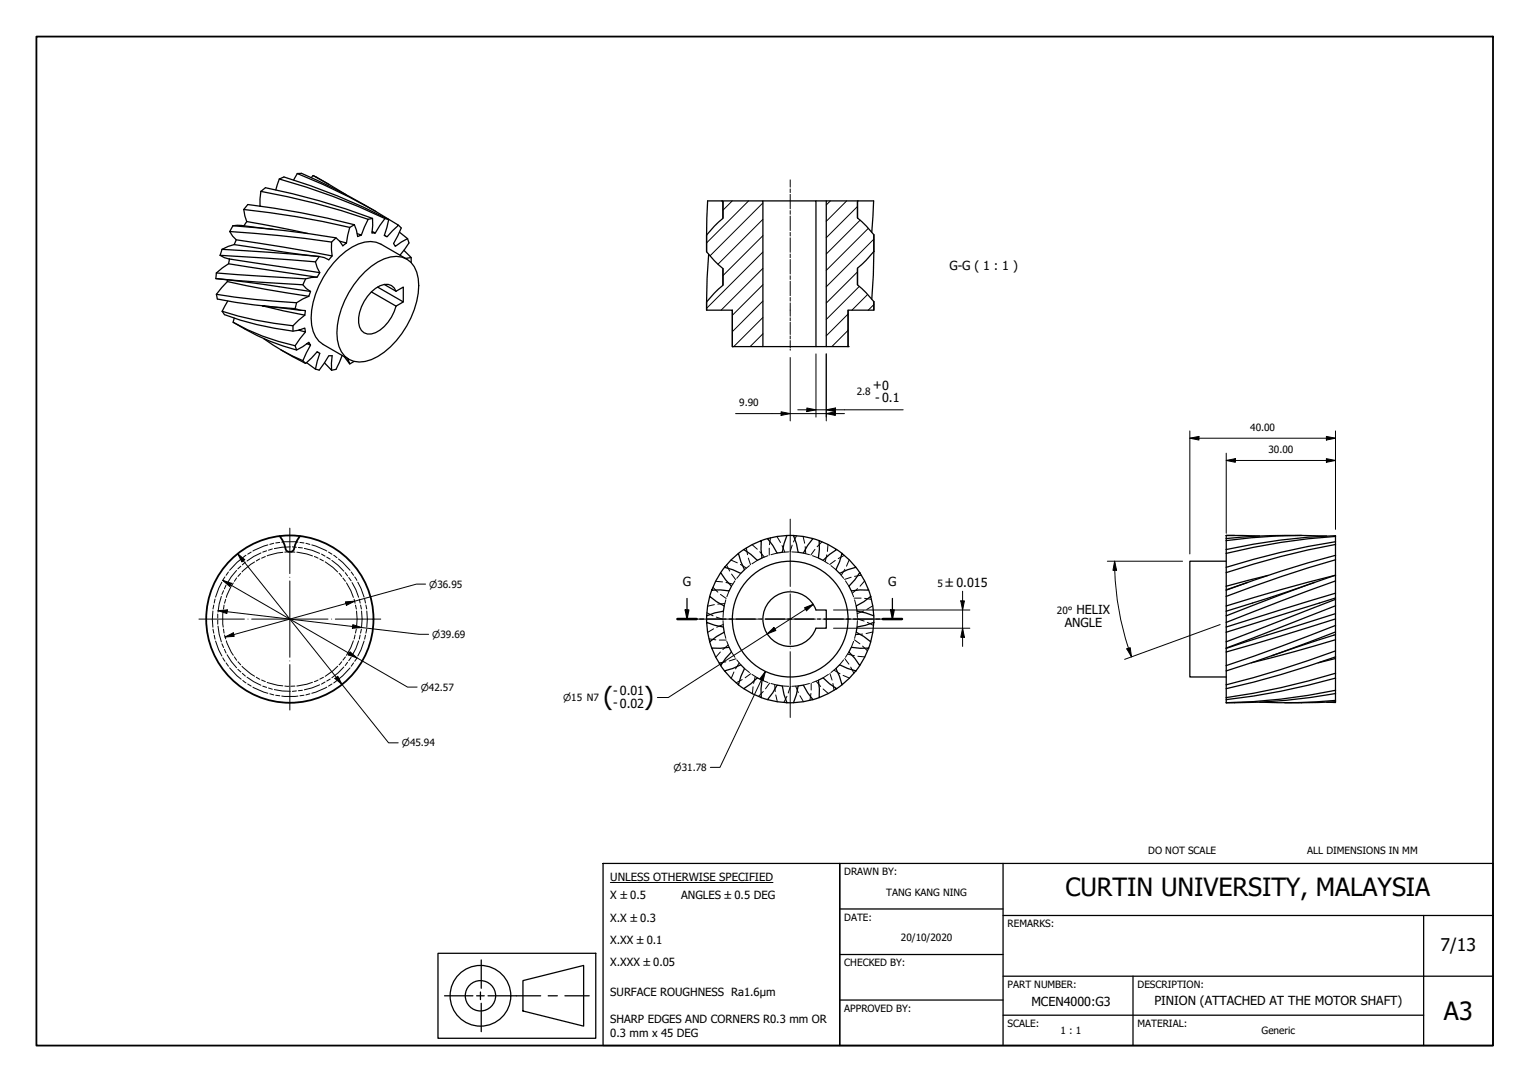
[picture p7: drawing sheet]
<svg xmlns="http://www.w3.org/2000/svg" width="420mm" height="297mm" viewBox="0 0 420 297" stroke-linecap="round" stroke-linejoin="round" font-family="sans-serif">
<!-- layer: Hatch (ISO) -->
<g fill="none" stroke="#000" stroke-width=".27">
<path d="M201.1 55.2l-2.6 2.5M205.6 55.2l-11.6 11.5M209.5 55.7l-14.5 14.5M228 55.2l-1.1 1.1M232.5 55.2l-5.6 5.6M235.5 56.7l-8.6 8.6M209.5 78.2l-8.4 8.4M209.5 73.7l-11.5 11.4M209.5 69.2l-15.5 15.5M209.5 64.7l-11 11M209.5 60.2l-12.3 12.3M235.5 74.6l-8.6 8.6"/>
<path d="M236 78.6l-9.1 9.1M236.2 60.4l-9.3 9.3M238.4 62.7l-11.5 11.5M240 65.7l-13.1 13M209.5 91.6l-3.5 3.6M209.5 87.1l-8 8.1M209.5 82.7l-8.4 8.3M232.9 90.7l-4.5 4.5M232.9 86.2l-6 6M238.3 80.8l-4.4 4.3M240 83.6l-1.6 1.5"/>
</g>
<!-- layer: Hidden (ISO) -->
<g fill="none" stroke="#000" stroke-width=".27">
<path d="M196.5 159.6l1.9 .2M199.4 159.9l1.8 .4M199.5 155.1l.9 1.7M200.7 153.8l1.8 .7M200.9 157.6l1.1 1.5M201.8 159.5l-.9 1.4M203.3 154.9l1.7 1M203.4 157.4l-1.1 1.4M205 150.4l.3 1.9M205.5 153.2l.6 1.8M205.8 155.3l-1.3 1.1M206.5 149.5l1.5 1.3"/>
<path d="M208 153.8l-1.5 1M208.6 151.5l1.3 1.4M210.9 152.5l-1.6 .7M211.2 150.5v1.9M211.6 147.6l-.3 1.9M213.4 147.3l.9 1.6M213.4 151.8l-1.7 .5M214.8 149.8l.7 1.7M216.6 151.5l-1.8 .1M217.4 151.5l1.8 .1M217.5 149.7l-.5 1.8M218.7 147.1l-.8 1.7"/>
<path d="M220.5 147.3l.5 1.8M220.6 151.8l1.7 .5M221.1 150.1l.2 1.9M223.1 152.5l1.6 .7M223.8 150.8l-1.1 1.6M225.7 148.7l-1.3 1.4M226 153.8l1.5 1M227.1 152.3l-.5 1.9M227.4 149.5l-.2 1.9M228.2 155.3l1.3 1.1M229.4 153.9l-1.6 1.1M230.6 157.4l1.1 1.4"/>
<path d="M231.9 152.5l-1.7 .8M232 156.3l-1 1.6M232.2 159.5l.9 1.4M233.2 153.7l-.7 1.7M233.7 158.5l-1.8 .6M236.6 157.9l-1.9 .3M237.4 159.5l-1.2 1.4M194.1 168.2l1.7 .9M194.7 175.4l1.9 .3M195.8 161.2l1.3 1.4M196 172.6l-1.7 1M196.2 166l-1.9 .4"/>
<path d="M196.7 169.4l1.8 .6M197.8 179l-1.2 1.4M197.9 163.2l1.5 1.1M198.6 170.4l.1 1.7M198.6 171.5l-1.8 .7M198.7 167.8l-.1 1.7M198.9 173.6l.4 1.6M199 165.7l-1.9 .1M199.3 164.7l-.4 1.7M199.4 175.7h-1.9M199.6 176.1l.6 1.6M200 177.1l-1.5 1.2"/>
<path d="M200.2 162.2l-.6 1.6M200.9 179l.9 1.5M232.8 179.6l1.8 .4M233.1 179l-.9 1.5M233.8 162.2l.6 1.6M234.4 176.1l-.6 1.6M234.6 175.6l1.5 1.1M234.7 164.7l.4 1.7M235.1 173.6l-.4 1.6M235.3 167.8l.2 1.7M235.5 170.4l-.1 1.7M235.5 169.9l1.8 .6"/>
<path d="M235.5 161.6l-1.4 1.2M236.5 164.2h-1.9M236.9 177.4l1.3 1.3M236.9 174.1l-1.9 .1M237.2 167.7l-1.8 .8M237.4 164.3l1.9 .2M238.2 170.9l1.7 .8M239.7 166.3l-1.7 1M239.7 173.5l-1.9 .4M199.3 181.7l-1.9 .3M201.5 184.5l-.7 1.7M202.1 180.9l-1.8 .6"/>
<path d="M202.3 181.2l1.1 1.3M203 182l-1 1.6M203.8 186.6l-1.7 .9M204.5 183.5l1.3 1.1M206.2 184.9l-1.6 1.2M206.5 185.1l1.5 1M206.8 188.5l-.2 2M207.4 185.7l-.5 1.9M209.3 186.7l1.6 .7M209.6 189.8l-1.3 1.4M211.3 187.5l-1.1 1.6M211.7 187.6l1.7 .5"/>
<path d="M212.7 187.9l.2 1.9M213 190.8l.5 1.9M214.8 188.3l1.8 .1M216.1 191.1l-.8 1.8M217 188.4l-.5 1.9M218.5 188.4l.7 1.7M219.2 188.3l-1.8 .1M219.7 191l1 1.6M222.3 187.6l-1.7 .5M222.7 190.4l-.3 1.9M222.8 187.5v1.9M224.1 187l1.3 1.5"/>
<path d="M224.7 186.7l-1.6 .7M226 189.1l1.5 1.3M227.5 185.1l-1.5 1M227.9 184.9l.6 1.8M228.7 187.6l.4 1.9M229 184l1.7 1M229.5 183.5l-1.3 1.1M231.5 185.4l1.8 .8M231.7 181.2l-1.1 1.3M232 180.8l1.1 1.5M233.6 183.1l.9 1.7M235.6 180.2l1.9 .1"/>
</g>
<!-- layer: Visible (ISO) -->
<g fill="none" stroke="#000" stroke-width=".35">
<path d="M66.9 57.5l.9 3.3-.8 1.2M66.9 57.5a234.2 234.2 0 0 1 29.1 4.9l-.9 4.3M66.9 57.5l1.2-1.4a221.2 221.2 0 0 1 29.2 5.6M71.6 52.5l-.2 2.1v2h.2M71.6 52.5l1.3-1a187 187 0 0 1 29.4 8.5l-.1 3.9 .9 .1-.9-.4M71.6 52.5a193.5 193.5 0 0 1 29.5 7.7l-1.9 4.3M76.7 49.1l-1 3M76.7 49.1a173.5 173.5 0 0 1 29 10.9l-2.6 4M76.7 49.1l1.3-.5a169.9 169.9 0 0 1 28.7 11.7l-1.1 4.3M81.6 47.6a164.7 164.7 0 0 1 27.8 14.2l-3.1 3.2-.7-.4M81.6 47.6h1.2a170.8 170.8 0 0 1 20.5 10.5M81.6 47.6l-1 1.8"/>
<path d="M86 48.2l9.1 5.3M86 48.2l-.5 .6M86 48.2l4.3 2.4M102.3 60l-1.2 .2M105.7 60l1 .3M198.3 55.2h-4l-.3 9.3 2.1-2.4 2.4-2.1v-4.6M198.3 55.2h11.2v40h-8.4v-10.1h-7.1v-2.2M198.3 55.2l.2 .2M198.5 55.4v4.5M209.5 55.2h14.6v40M224.1 55.2h2.8M235.5 59.8l2.4 2.2 2.1 2.4v4.7"/>
<path d="M235.5 55.3v4.5M235.6 55.2l-.1 4.6M235.6 55.2h-8.7v40h6v-10.1h7.1v-2.3l-2.1-2.4-2.4-2.2v-4.6l2.4-2.2 2.1-2.4M235.6 55.2h4.3l-.5 8.5M59.4 76.5l12.9 1.6 13 1.9-.5 1.3a286.9 286.9 0 0 1-22.4-4M59.4 74.9l-.1 1.6 23.9 1.7 .9 1 1.2 .8M59.4 74.9l24.5 1.7 1.7-.4 1.5-.1M60.4 70.1l1.2 .6 1.3 .4 24.9 3.7-.7 1.3-24.3-3.7M60.4 70.1l26.2 1.8 .5 1.6 .7 1.3M61 68.4l-.6 1.7M62.4 76.8v.5l-3 3.5M63 71.1l-.2 1.3-3.4 2.5"/>
<path d="M63.1 63.6l.8 1.2 1 1-.6 1.3-3.3 1.3M63.1 63.6a337.9 337.9 0 0 1 28 2.9l.1 3.8M64 62l2.4-.1 8.6 1.1M64 62a297.1 297.1 0 0 1 28.3 3.3l1 1 .8 1.2 1-.8-1.8-.5M64 62l-.9 1.6M64.3 67.1l15.4 2.4 8 .9M64.9 65.8l12.9 2 13.4 2.5-.9 1-1.2-.6a306.3 306.3 0 0 0-28.1-2.3M67.8 60.8l16.8 3.3M83.9 76.6l-.7 1.6M87.7 70.4l-1.1 1.5M92.3 65.3l-1.2 1.2M97.3 61.7l.6 1.5 .3 1.7 1-.4-1.1-.4"/>
<path d="M97.3 61.7l-1.3 .7M100.3 74.6a11.5 11.5 0 0 1 10.1-4 6.3 6.3 0 0 1 4.5 5.9 23.6 23.6 0 0 1-7.7 18.7 13.6 13.6 0 0 1-8.5 4.2 6.2 6.2 0 0 1-6-6.1 23.6 23.6 0 0 1 7.6-18.7zM103.7 78.8l7.1 4.1M105.5 78.1l3.3 1.9M105.6 64.6l.3 .2M108.8 80l2-1.2v4.1l-2 1.1M108.8 80a2.93 2.93 0 0 0-4.5-1.5 11.4 11.4 0 0 0-5.8 10.1 3 3 0 0 0 4.7 2.7 11.5 11.5 0 0 0 5.6-7.3M109.4 61.8l.8 .8-2.1 4.3 .4 .7 3.4-2.1M109.7 63.7l2.2 1.8M110.9 68.7l2 2-1.5 .2M111.7 71.1l-7.1-4.1a7.7 7.7 0 0 0-7.9 .8 24.8 24.8 0 0 0-11.3 19.5 8.2 8.2 0 0 0 3.3 7.3l7.1 4M111.9 65.5l.4 1.2-2.5 3.4"/>
<path d="M112.9 70.7v1.4M194 64.5v4.6l2.1 2.5 2.4 2.1v4.6l-2.4 2.2-2.1 2.4M194.6 69.8l-.4 6.6-.2 6.5M198.5 73.7v4.6M235.5 73.7v4.5M240 69l-.2 6.6-.4 6.5M59.4 80.8l.3 1.3a161.3 161.3 0 0 0 21.3 2.6l1.4 .5 1.5 .1-.2 1.2-11.6-2.5M59.4 80.8a206 206 0 0 0 22 2.3l3.4-1.8M61 85.5l.6 .9a81.7 81.7 0 0 0 18.9 4.5l1.5-.3 1.7-.5 .2 1-1.8-.5M61 85.5a94.1 94.1 0 0 0 19.5 3.9l3.2-2.9M62.5 82.6l-1.5 2.9M64.1 88.5a61.9 61.9 0 0 0 17.3 7.6l3.4-2.1 .5 .8-1-.4"/>
<path d="M64.3 87.4l-.3 1.1a59.8 59.8 0 0 0 17 6.4l2.9-3.8M72.4 92.9a52.3 52.3 0 0 0 10.8 6.1l2.1-4.2M72.4 84l10.3 1.2M77.1 96l6.8 3.8 3.2-3.2 .7 .4-1.2 4.3-2.4-1.7M80.5 89.4v1.5M81 94.9l.4 1.2M81.4 83.1l-.4 1.6M83.2 99l.7 .8M87.1 96.6l.3 .2M89.1 99.6l2 2 .1-3.9h-.9l-2.6 3.9-1.1-.3M94 97.6l-1.7 3.8-1.2 .2M94.5 97.9l1.5 2-.5-1.4"/>
<path d="M97.2 99.2l-1.2 .7M102 80.1l6.8 3.9M194 82.9v2.2M201.1 85.1v10.1M209.5 95.2h17.4M232.9 85.1v10.1M240 82.9v2.2M197.9 157.2l1.4 2 1.6 1.7-.7 1.3-2.4-.3-2.3 .1 1-2.5zM199 155.7l-1.1 1.5M200.8 153.7l2-1.8 .7 2.3 1 2.2-1.1 1-2.1-1-2.3-.7zM204.2 150.9l2.4-1.4 2.5-1.1-.1 2.4 .3 2.4-1.3 .6-1.8-1.6-2-1.3-1.4 1M210.8 147.9l2.6-.6 2.7-.3-.8 2.3-.5 2.3-1.4 .2-1.2-2z"/>
<path d="M210.8 147.9l-1.7 .5M216.1 147h1.8M217.9 147l2.7 .3 2.6 .6-1.4 1.9-1.2 2-1.4-.2-.5-2.3zM223.2 147.9l1.8 .5M225 148.4l2.4 1.1 2.4 1.4-2 1.3-1.8 1.6-1.3-.6 .3-2.4zM229.8 150.9l1.4 1M231.2 151.9l2 1.8 1.8 2-2.3 .7-2.1 1-1.1-1 1-2.2zM235 155.7l1.1 1.5M236.1 157.2l1.4 2.3 1.1 2.5-2.4-.1-2.4 .3-.7-1.3 1.6-1.7zM336.7 150.9a163.5 163.5 0 0 1 30-3.8v12.4M336.7 147l9.2 .2M336.7 154.1h-10v31.8h10"/>
<path d="M336.7 147v13.9M336.7 147h2.3M342.7 159.9l-6 2M348.2 158l-11.5 2.9M357.4 147h-4.6a153.4 153.4 0 0 0-16.1 .9M361 159.9l-12.8 4.3-11.5 3.6M364.3 147.2a151.6 151.6 0 0 0-27.6 1.2M366.6 158a481.1 481.1 0 0 0-29.9 8.4M366.7 159.5v5M366.7 148.7a203.2 203.2 0 0 0-30 7M366.7 147.3a171.2 171.2 0 0 0-30 4.6M366.7 152.5a303.7 303.7 0 0 0-30 9.5"/>
<path d="M366.7 149.5a220.1 220.1 0 0 0-30 7.7M366.7 157.9l-15 5.4-15 5.8M366.7 153.7a349 349 0 0 0-30 10M366.7 159.5l-15 5.5-15 5.9M194.1 170.9l2.2 .8 2.4 .4 .2 1.5-2.1 1.1-1.9 1.5-.6-2.6zM194.1 169.1v1.8M194.9 176.2l.6 1.7M194.9 163.7l1.9 1.5 2.1 1.2-.2 1.4-2.4 .5-2.2 .8 .2-2.7zM195.5 162l-.6 1.7M211.6 164.8a7.5 7.5 0 0 1 12.5 2.7h2.8v5h-2.8a7.5 7.5 0 0 1-11 3.9 7.5 7.5 0 0 1-1.5-11.6zM233.8 177.7l2.4 .3 2.3-.1-1 2.5-1.4 2.3-1.4-2-1.6-1.7zM235.1 166.4l2.1-1.2 1.9-1.5 .6 2.7 .3 2.7-2.3-.8-2.3-.5z"/>
<path d="M235.4 172.1l2.3-.4 2.3-.8-.3 2.7-.6 2.6-1.9-1.5-2.1-1.1zM238.6 162l.5 1.7M239.1 176.2l-.5 1.7M240 169.1v1.8M336.7 160.9v1.1M336.7 162v30.9M366.7 166.3v5.4M366.7 173.5v5.2M366.7 162.8l-30 9.3M366.7 164.2l-30 9.4M366.7 164.5l-30 11.7M366.7 168.5l-30 9.5"/>
<path d="M366.7 169.9l-15 4.7-15 4.4M366.7 171.7a559 559 0 0 1-30 11M366.7 166.3l-30 11.6M366.7 175.6l-11.5 3.4-11.5 3M366.7 178.7a287.3 287.3 0 0 1-30 9.3M366.7 173.5a450.3 450.3 0 0 1-30 10.7M366.7 174.2l-17.5 5.8M366.7 164.5v1.8M366.7 171.7v1.8M366.7 178.7v1.6M197.9 182.7l-1.4-2.3-1-2.5 2.3 .1 2.4-.3 .7 1.3-1.6 1.7-1.4 2 1.1 1.5M199 184.2l2.3-.7 2.1-1 1.1 1-1 2.2-.7 2.3-2-1.8z"/>
<path d="M202.8 188l1.4 1.1M209.1 191.5l-2.5-1.1-2.4-1.3 2-1.4 1.8-1.6 1.3 .6-.3 2.4 .1 2.4 1.7 .6M213.4 188.1l1.4 .2 .5 2.4 .8 2.2-2.7-.3-2.6-.5 1.4-1.9zM216.1 192.9h1.8M219.2 188.3l1.4-.2 1.2 2.1 1.4 1.9-2.6 .5-2.7 .3 .8-2.2zM224.7 186.7l1.3-.6 1.8 1.6 2 1.4-2.4 1.3-2.4 1.1v-2.4zM225 191.5l-1.8 .6M230.6 182.5l2.1 1 2.3 .7-1.8 2-2 1.8-.7-2.3-1-2.2zM231.2 188l-1.4 1.1M236.1 182.7l-1.1 1.5M366.7 180.3v4.5M366.7 184.8a197.4 197.4 0 0 1-30 6.7"/>
<path d="M366.7 180.3a255.7 255.7 0 0 1-30 8.8M366.7 189.5a160.3 160.3 0 0 1-30 3.4M366.7 186.2a184.8 184.8 0 0 1-30 5.9M366.7 192.3a150.8 150.8 0 0 1-20.8 .5M366.7 190.4a158.4 158.4 0 0 1-30 2.5M366.7 192.6l-13.9 .3M366.7 184.8v8.1l-2.4-.1M366.7 180.8l-4.7 1.2"/>
<circle cx="217" cy="170" r="15.9"/>
</g>
<g fill="#000">
<circle cx="201.1" cy="95.2" r=".17"/>
<circle cx="232.9" cy="95.2" r=".17"/>
</g>
<!-- layer: Section Line (ISO) -->
<g fill="none" stroke="#000" stroke-width=".35">
<path d="M186 169.9h5.3M188.2 167.4h1l-.5 2.5zM188.7 164.3v5.6M192.2 169.9h1M194.1 169.9h5.3M200.2 169.9h1.1M202.2 169.9h5.2M208.3 169.9h1M210.2 169.9h5.3M216.3 169.9h1.1M218.3 169.9h5.2M224.4 169.9h1"/>
<path d="M226.3 169.9h5.3M232.5 169.9h1M234.4 169.9h5.2M240.5 169.9h1.1M242.4 169.9h5.3M244.6 167.4h1l-.5 2.5zM245.1 164.3v5.6"/>
</g>
<path d="M186 169.9h5.3M242.4 169.9h5.3" fill="none" stroke="#000" stroke-width=".7"/>
<g fill="#000">
<path d="M188.2 167.4h1l-.5 2.5z" fill-rule="evenodd"/>
<path d="M244.6 167.4h1l-.5 2.5z" fill-rule="evenodd"/>
</g>
<!-- layer: Border (ISO) -->
<path d="M10 10h400v277h-400z" fill="none" stroke="#000" stroke-width=".5"/>
<!-- layer: Title (ISO) -->
<g fill="none" stroke="#000" stroke-width=".35">
<path d="M165.6 237h65v50h-65zM230.6 237h179.4v50h-179.4zM275.5 237v50M230.6 249.5h44.9M275.5 251.3h134.5M391 251.3v35.7M120.3 261.7h43.3v23.3h-43.3zM122.1 273.4h7.8M130.9 273.4h2.1M131.9 272.3v2.1M132.2 263.5v7.8M132.2 275.4v7.8"/>
<path d="M134 273.4h14.5M143.6 269.2l16.7-4.2v16.7l-16.7-4.2zM150.5 273.4h2.6M155.1 273.4h6.7M230.6 274.5h44.9M230.6 262h44.9M275.5 278.7h115.5M275.5 268h134.5M311.1 268v19"/>
<circle cx="131.9" cy="273.4" r="8.3"/>
<circle cx="131.9" cy="273.4" r="4.2"/>
</g>
<path d="M167.6 242.3h44.7" fill="none" stroke="#000" stroke-width=".27"/>
<!-- layer: Sketch Geometry (ISO) -->
<g fill="none" stroke="#000" stroke-width=".5">
<path d="M76.8 147.2l1.3 2.3 .4 1.4a1.32 1.32 0 0 0 2.2 0l.4-1.4 1.3-2.3"/>
<circle cx="79.6" cy="170" r="23"/>
</g>
<g fill="none" stroke="#000" stroke-width=".27">
<path d="M60.9 159.8l-.8 1.7-.9 2.4M61.8 158.4l-.6 .9M62.7 157l-.6 .9M65 156.6l-1.5 1.7-1.1 1.9M65 158.7l-.6 .9M66.1 157.4l-.8 .8M66.1 155.4l-.8 .8M66.2 153.5l-3.1 3.1M67.4 154.3l-.8 .8M67.5 152.4l-.8 .7M69 151.6l-1 .5M69.9 154.3l-1.1 .6-2.3 2.1"/>
<path d="M71.3 153.4l-.9 .6M71.7 151.8l-2 1-1.9 1.2M72.9 152.8l-1.1 .4M73.2 151.2l-1 .4M73.6 149.6l-4.2 1.7M74.8 150.7l-1.1 .3M75.2 149.1l-1.1 .3M76.8 148.9l-1.1 .2M77.4 148.8h4.4M77.7 151.6l-1.5 .2-2.8 .8M79.3 151.5l-1.1 .1M79.7 150.1l-2.2 .1-2.2 .4"/>
<path d="M79.9 151.5l1.1 .1M80.3 150.1l1.1 .1M81.5 151.6l2.8 .5 1.5 .5M81.9 150.3l1.1 .1M82.4 148.9l1.1 .2M83.6 150.5l2.1 .6 2.1 .8M84 149.1l1.1 .3M85.6 149.6l4.1 1.7M86.3 152.8l1 .4M87.8 153.5l1 .5M88.3 152.1l1 .6M89.3 154.2l2.1 1.6 1.3 1.2"/>
<path d="M89.7 153l1 .5M90.2 151.6l1 .5M91.1 153.8l1.8 1.4 1.5 1.6M91.6 152.4l.9 .7M93 153.5l3.1 3.1M93.1 157.4l.7 .8M94.2 158.7l.6 .9M94.8 157.2l.6 .9M95.8 158.5l.6 .9M96.5 157l.6 .9M96.7 159.9l1 2 .8 2.1M97.4 158.4l.6 .9"/>
<path d="M98.3 159.8l.8 1.7 .9 2.4M58.5 167.7l-.2 2.3 .2 2.2M58.5 172.7l.2 1.1M58.7 166.1l-.2 1.1M58.8 174.4l.2 1.1M59 164.5l-.2 1M59.2 176l.9 2.4 .8 1.7M59.8 168.6v1.1M59.8 170.2v1.1M59.9 171.9l.3 2.2 .6 2.1M60.8 163.7l-.6 2.1-.3 2.2M60.9 176.7l.5 1.1"/>
<path d="M61.3 167.8v4.4M61.4 172.7l.1 1.1M61.4 162.2l-.5 1M61.5 166.1l-.1 1.1M61.6 178.3l.5 1M61.7 174.3l.3 1.1M62 164.5l-.3 1.1M62.1 160.6l-.5 1.1M62.1 175.9l1.4 3.1 .6 .9M62.4 179.7l1.1 1.9 1.5 1.7M64.1 160l-.6 .9-1.4 3.1M95.1 160l1.2 2.1 .7 1.9"/>
<path d="M97 175.9l-.7 1.9-1.2 2.1M97.2 164.5l.3 1.1M97.5 174.3l-.3 1.1M97.6 166.1l.3 1.1M97.9 172.7l-.3 1.1M97.9 167.8l.2 2.2-.2 2.2M98.5 175.9l-.8 2.1-1 2M98.7 164.5l.2 1.1M98.9 174.3l-.2 1.1M99 166.1l.2 1.1M99.2 172.7l-.2 1.1M99.3 167.8l.1 2.2-.1 2.2"/>
<path d="M100 176l-.9 2.4-.8 1.7M100.1 164.5l.3 1M100.4 174.4l-.3 1.1M100.5 166.1l.2 1.1M100.7 172.7l-.2 1.1M100.7 167.7l.2 2.3-.2 2.2M61.2 180.6l.6 .9M62.1 182l.6 .9M63.1 183.4l2 2.1 1.1 1M64.4 180.3l.6 1M65.3 183.7l.8 .8M65.3 181.7l.8 .8"/>
<path d="M66.5 182.9l2.3 2.1 1.1 .6M66.6 184.9l.8 .7M66.7 186.8l.8 .7M67.8 185.9l1.9 1.2 2 1M68 187.8l1 .6M69.4 188.6l4.2 1.7M70.4 185.9l.9 .6M71.8 186.7l1.1 .4M72.2 188.4l1 .3M73.4 187.3l2.8 .8 1.5 .2M73.7 188.9l1.1 .3M74.1 190.5l1.1 .3"/>
<path d="M75.3 189.3l2.2 .4 2.2 .1M75.7 190.9l1.1 .1M77.4 191.1h4.4M78.2 188.3l1.1 .1M81 188.3l-1.1 .1M81.4 189.7l-1.1 .1M83 189.5l-1.1 .1M83.5 190.9l-1.1 .1M85.1 190.5l-1.1 .3M85.8 187.3l-1.5 .5-2.8 .5M87.3 186.7l-1 .4M87.8 188l-2.1 .8-2.1 .6"/>
<path d="M88.8 185.9l-1 .5M89.3 187.2l-1 .6M89.7 188.6l-4.1 1.7M90.7 186.4l-1 .6M91.2 187.8l-1 .6M92.5 186.8l-.9 .7M92.7 182.9l-1.3 1.3-2.1 1.5M93.8 181.7l-.7 .8M94.4 183.1l-1.5 1.6-1.8 1.4M94.8 180.4l-.6 .8M95.4 181.8l-.6 .9M96.1 183.4l-2 2.1-1.1 1"/>
<path d="M96.4 180.5l-.6 .9M97.1 182l-.6 .9M98 180.6l-.6 .9"/>
</g>
<!-- layer: Center Mark (ISO) -->
<g fill="none" stroke="#000" stroke-width=".27">
<path d="M79.6 145v12.5M79.6 158.5h.1M79.6 159.5v20.9M217 142.5v18.5M54.6 170h12.5M68.1 170h.1M69.1 170h21M91.1 170h.1M92.1 170h12.5M189.9 170h18.2M209.1 170h.1M210.1 170h13.8"/>
<path d="M217 162h.1M217 163v13.9M217 177.9h.1M217 178.9v18.1M224.9 170h.1M226 170h18.9M79.6 181.4h.1M79.6 182.4v12.5"/>
</g>
<!-- layer: Dimension (ISO) -->
<g fill="none" stroke="#000" stroke-width=".27">
<path d="M217 98.2v17.3M224.1 97.2v17.3M226.9 97.2v18.3M202 113.5h29.9M214.5 113l2.5 .5-2.5 .5zM219.1 112.5h28.9M221.6 112l2.5 .5-2.5 .5zM226.9 113.5l2.5-.5v1zM226.9 112.5l2.5-.5v1zM326.7 118.3v33.8M364.2 119.8l2.5 .5-2.5 .5zM366.7 118.3v27"/>
<path d="M326.7 120.3l2.5-.5v1zM326.7 120.3h40M336.7 126.4l2.5-.5v1zM336.7 126.4h30M336.7 124.4v22M364.2 125.9l2.5 .5-2.5 .5zM61.2 159.3l2.4 .8-.5 .9zM61.2 159.3l50.7 29.3h2.6M65.3 152l1.9 1.7-.8 .6zM65.3 152l41.4 51.9h2.7M304.1 154.1h20.6M306.1 154.1l.5 2.5h-1z"/>
<path d="M306.1 154.1a76.4 76.4 0 0 0 4.6 26.2M59.9 167.6l2.5-.2-.1 1zM59.9 167.6l55.2 6.5h2.6M61.8 174.9l2.3-1.2 .2 1zM94.9 165.2l2.5-.2-2.3 1.2zM96.1 178.9l1.9 1.7-2.4-.8zM96.9 171.5l2.4 .8-2.5 .2zM116.9 160.4h-2.5l-52.6 14.5M210.7 174l1.8-1.8 .6 .9zM220.9 166.8l2.4-.9-1.8 1.8zM223.3 165.9l-39.8 25.6h-3M228.9 172.5h37.4"/>
<path d="M228.9 167.5h37.4M263.8 165h1l-.5 2.5zM264.3 172.5l.5 2.5h-1zM264.3 162.3v15.2M309.4 178.1l1-.3 .3 2.5zM335.1 171.5l-26.3 9.5M92 186.3l.8-.7 1.1 2.3zM210.2 184.3l-.6 2.5-.9-.4zM210.2 184.3l-12.5 26.4h-2.6"/>
</g>
<g fill="#000">
<path d="M214.5 113l2.5 .5-2.5 .5z" fill-rule="evenodd"/>
<path d="M221.6 112l2.5 .5-2.5 .5z" fill-rule="evenodd"/>
<path d="M226.9 113.5l2.5-.5v1z" fill-rule="evenodd"/>
<path d="M226.9 112.5l2.5-.5v1z" fill-rule="evenodd"/>
<path d="M326.7 120.3l2.5-.5v1z" fill-rule="evenodd"/>
<path d="M336.7 126.4l2.5-.5v1z" fill-rule="evenodd"/>
<path d="M364.2 125.9l2.5 .5-2.5 .5z" fill-rule="evenodd"/>
<path d="M364.2 119.8l2.5 .5-2.5 .5z" fill-rule="evenodd"/>
<path d="M65.3 152l1.9 1.7-.8 .6z" fill-rule="evenodd"/>
<path d="M306.1 154.1l.5 2.5h-1z" fill-rule="evenodd"/>
<path d="M59.9 167.6l2.5-.2-.1 1z" fill-rule="evenodd"/>
<path d="M61.2 159.3l2.4 .8-.5 .9z" fill-rule="evenodd"/>
<path d="M61.8 174.9l2.3-1.2 .2 1z" fill-rule="evenodd"/>
<path d="M94.9 165.2l2.5-.2-2.3 1.2z" fill-rule="evenodd"/>
<path d="M96.1 178.9l1.9 1.7-2.4-.8z" fill-rule="evenodd"/>
<path d="M96.9 171.5l2.4 .8-2.5 .2z" fill-rule="evenodd"/>
<path d="M210.7 174l1.8-1.8 .6 .9z" fill-rule="evenodd"/>
<path d="M220.9 166.8l2.4-.9-1.8 1.8z" fill-rule="evenodd"/>
<path d="M263.8 165h1l-.5 2.5z" fill-rule="evenodd"/>
<path d="M264.3 172.5l.5 2.5h-1z" fill-rule="evenodd"/>
<path d="M309.4 178.1l1-.3 .3 2.5z" fill-rule="evenodd"/>
<path d="M92 186.3l.8-.7 1.1 2.3z" fill-rule="evenodd"/>
<path d="M210.2 184.3l-.6 2.5-.9-.4z" fill-rule="evenodd"/>
</g>
<!-- layer: Centerline (ISO) -->
<g fill="none" stroke="#000" stroke-width=".27">
<path d="M217 49.4v2M217 51.9v1M217 53.4v3.9M217 57.8v1M217 59.3v4M217 63.8v1M217 65.3v4M217 69.8v.9M217 71.2v4M217 75.7v1M217 77.2v4M217 81.7v1"/>
<path d="M217 83.2v3.6M217 87.2v.9M217 88.5v3.3M217 92.2v.9M217 93.5v2M217 95.8v.4"/>
</g>
<g font-size="6.9">
<text x="165.7" y="193.4">(</text>
<text x="176.9" y="193.4">)</text>
<text x="292.6" y="246.1">CURTIN UNIVERSITY, MALAYSIA</text>
<text x="396.5" y="280">A3</text>
</g>
<text font-size="4.8" x="395.6" y="261.1">7/13</text>
<g font-size="3.4">
<text x="260.7" y="74">G-G ( 1 : 1 )</text>
<text x="239.7" y="106.8">+0</text>
<text x="240.4" y="110.3">- 0.1</text>
<text x="187.5" y="160.7">G</text>
<text x="243.9" y="160.7">G</text>
<text x="292.4" y="172.3">ANGLE</text>
<text x="295.6" y="168.4">HELIX</text>
<text x="168.3" y="190.7">- 0.01</text>
<text x="168.3" y="194.2">- 0.02</text>
<text x="317" y="275.9">PINION (ATTACHED AT THE MOTOR SHAFT)</text>
<text x="283.2" y="276.2">MCEN4000:G3</text>
</g>
<text font-size="3.3" x="259.6" y="161.3">±0.015</text>
<g font-size="3.1">
<text x="167.6" y="241.8">UNLESS OTHERWISE SPECIFIED</text>
<text x="167.6" y="246.9">X ±0.5</text>
<text x="187.1" y="246.9">ANGLES ±0.5 DEG</text>
<text x="167.6" y="253">X.X ±0.3</text>
<text x="167.6" y="259.1">X.XX ±0.1</text>
<text x="167.6" y="265.1">X.XXX ±0.05</text>
<text x="167.6" y="273.5">SURFACE ROUGHNESS Ra1.6µm</text>
<text x="167.6" y="280.9">SHARP EDGES AND CORNERS R0.3 mm OR</text>
<text x="167.6" y="284.6">0.3 mm x 45 DEG</text>
</g>
<g font-size="2.7">
<text x="203" y="111.5">9.90</text>
<text x="235.3" y="108.5">2.8</text>
<text x="343.3" y="118.3">40.00</text>
<text x="348.3" y="124.4">30.00</text>
<text x="257.5" y="161.3">5</text>
<text x="290.2" y="168.4">20°</text>
<text x="315.3" y="234.4">DO NOT SCALE</text>
<text x="359" y="234.4">ALL DIMENSIONS IN MM</text>
<text x="231.9" y="240.3">DRAWN BY:</text>
<text x="243.4" y="245.9">TANG KANG NING</text>
<text x="231.9" y="252.8">DATE:</text>
<text x="276.7" y="254.6">REMARKS:</text>
<text x="247.4" y="258.2">20/10/2020</text>
<text x="231.9" y="265.3">CHECKED BY:</text>
<text x="276.7" y="271.2">PART NUMBER:</text>
<text x="312.4" y="271.3">DESCRIPTION:</text>
<text x="231.9" y="277.8">APPROVED BY:</text>
<text x="276.7" y="282">SCALE:</text>
<text x="312.4" y="282">MATERIAL:</text>
<text x="291.3" y="284">1 : 1</text>
<text x="346.5" y="284">Generic</text>
</g>
<g font-size="2.6">
<text x="117.9" y="161.3">⌀36.95</text>
<text x="118.7" y="175.1">⌀39.69</text>
<text x="115.5" y="189.6">⌀42.57</text>
<text x="154.6" y="192.5">⌀15 N7</text>
<text x="110.4" y="204.9">⌀45.94</text>
<text x="185" y="211.6">⌀31.78</text>
</g>
</svg>
